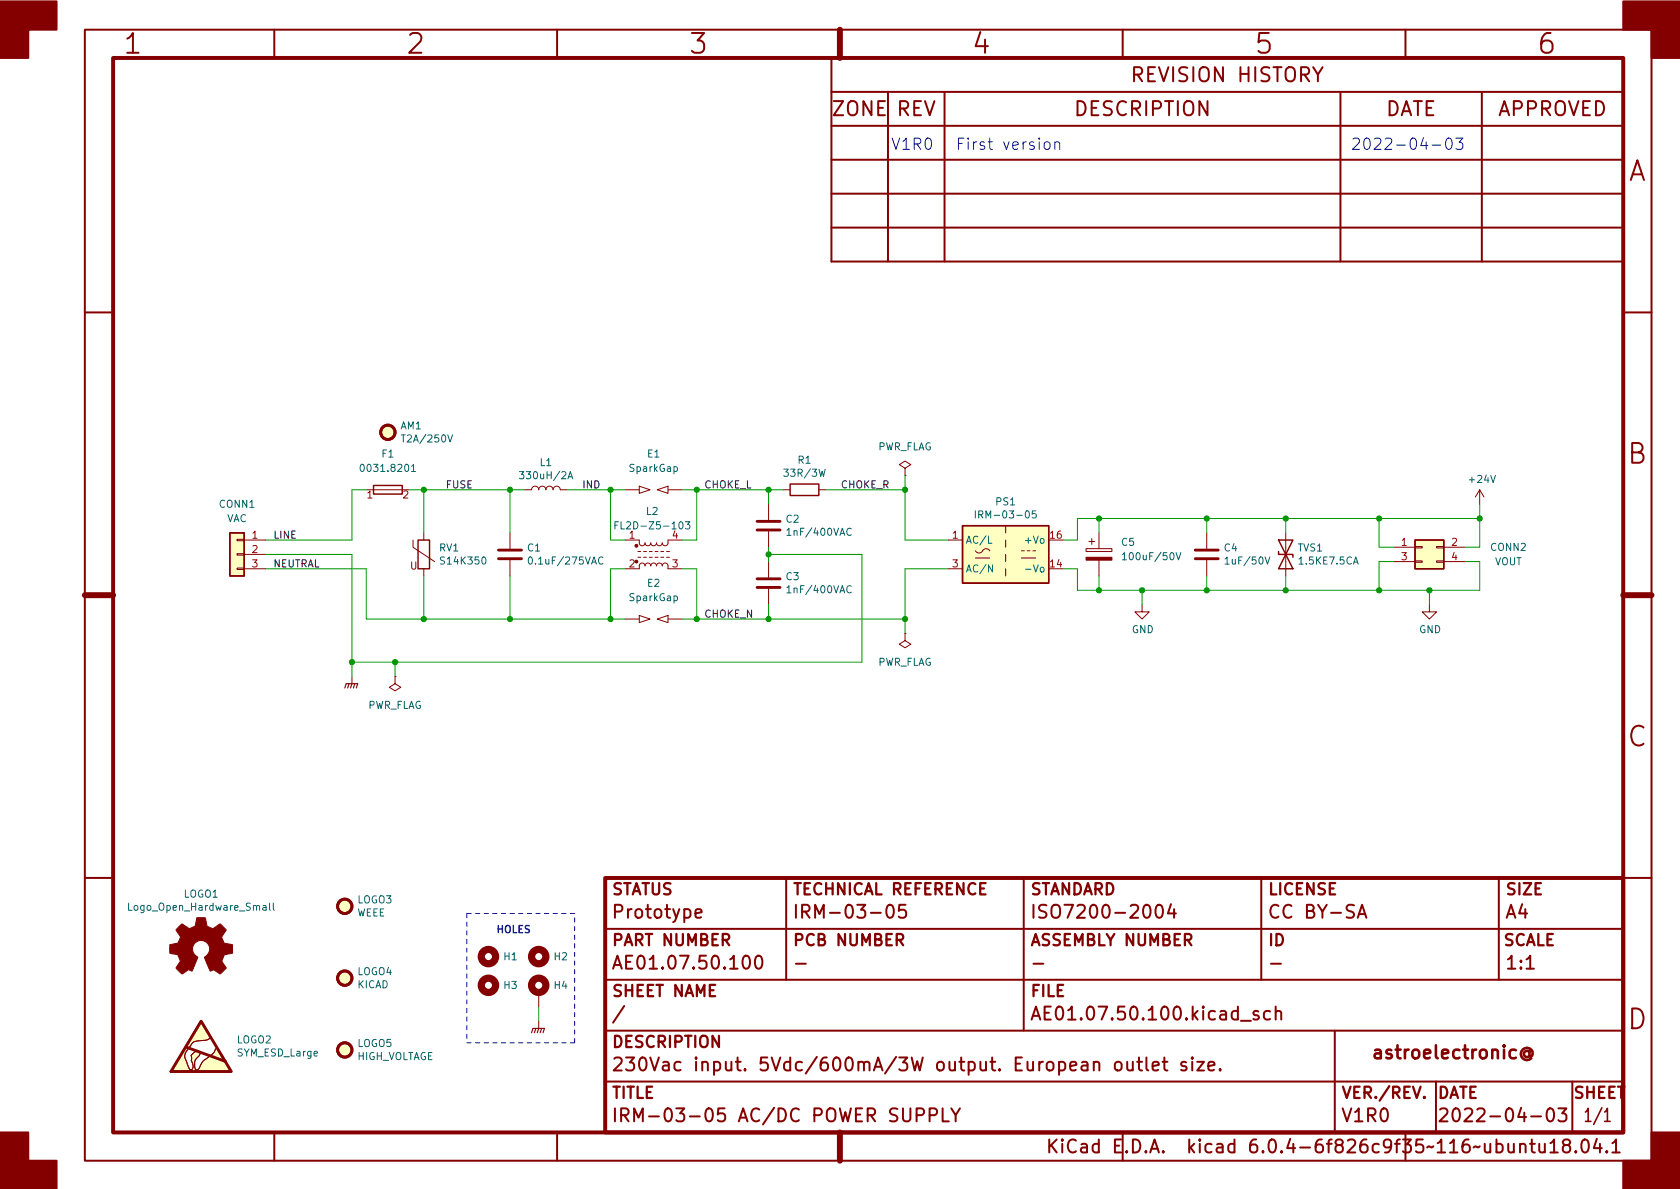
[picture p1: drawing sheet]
<svg xmlns="http://www.w3.org/2000/svg" width="297mm" height="210mm" viewBox="0 0 297 210" stroke-linecap="round" stroke-linejoin="round" font-family="sans-serif">
<g fill="none" stroke="#840000" stroke-width=".35">
<path d="M15 5.2h277v200.1h-277zM48.5 5.2v5M98.5 5.2v5M147 16.2h140M148.5 5.2v5M157 16.2v30M167 16.2v30M198.5 5.2v5M237 16.2v30M248.5 5.2v5M262 16.2v30M147 22.2h140"/>
<path d="M147 28.2h140M147 34.2h140M15 55.2h5M147 40.2h140M287 46.2h-140v-36h140v50M287 55.2h5M15 105.2h5M287 105.2h5M15 155.2h5M139 155.3v18M160.1 160h-1.1l-.1 1.1 .3-.2 .8 .1 .2 .3-.1 .8-.3 .2h-.6l-.3-.2M181 155.3v27"/>
<path d="M207 159.9l-.5 1.6h1.4M223 155.3v18M265 155.3v18M287 155.2h5M107 173.3h180M107 164.3h180M110.4 177.9l-2 2.9M123 161.5l1.1-.2-.2-.4-.6-.1-.3 .3 .1 1.1 .2 .1 .6-.1M131.5 169.2a.55 .55 0 0 1 .6-.2 .55 .55 0 0 1 .4 .4 1.35 1.35 0 0 1-.4 1.9 .59 .59 0 0 1-.7-.4 1.97 1.97 0 0 1 .1-1.7zM133.8 169.1a.55 .55 0 0 1 .9 .3 1.35 1.35 0 0 1-.5 1.9 .59 .59 0 0 1-.6-.4 1.79 1.79 0 0 1 .2-1.8zM140.7 170.4h1.8M156.9 160.2a.55 .55 0 0 1 .6-.2 .55 .55 0 0 1 .4 .4 1.35 1.35 0 0 1-.4 1.9 .59 .59 0 0 1-.7-.4 1.96 1.96 0 0 1 .1-1.7z"/>
<path d="M182.7 170.4h1.8M204.6 160.1a.55 .55 0 0 1 .9 .3 1.35 1.35 0 0 1-.4 1.9 .59 .59 0 0 1-.7-.4 1.79 1.79 0 0 1 .2-1.8zM207.6 160.8v1.5M222.5 178.9l-.6-.1-.3 .3 .1 .3 .8 .2 .1 .3-.1 .3-.2 .1-.7-.1M224.6 178.9l-.7-.1-.4 .4v.7l.2 .3 .2 .1 .7-.1M224.7 170.4h1.8M225.5 179a.57 .57 0 0 1 1 .1v1.2M225.5 178v2.3M240.1 162.3l.7-2.3 .8 2.3M240.3 161.6h1.1M269.9 171.3h1.3M107 182.3h180"/>
<path d="M107 191.3h180M162.1 197.2h.8a.62 .62 0 0 0 .5-.6 .62 .62 0 0 0-.5-.6h-.8v2.3M164.4 197.2h.8a.62 .62 0 0 0 .5-.6 .62 .62 0 0 0-.5-.6h-.8v2.3M166.7 196v2.3h1.1M168.2 196l.8 1.2 .7-1.2M169 197.2v1.1M197.3 187.9a.62 .62 0 0 1 1 .3v.7a.62 .62 0 0 1-.6 .4 .62 .62 0 0 1-.6-.4v-.7zM199.3 187.8v1.2l.1 .2a.62 .62 0 0 0 .9-.1M200.3 187.8v1.5M201.1 187.8h.8M201.4 187v2l.1 .2 .4 .1M202.7 187v2l.3 .3"/>
<path d="M203.8 188.5l1.1-.2-.1-.4-.7-.1-.3 .3 .1 1.1 .2 .1 .7-.1M205.5 187.8h.9M205.9 187v2l.1 .2 .4 .1M209.7 187.9l-.5-.1-.4 .3 .1 .3 .8 .2 .1 .3-.1 .3-.2 .1-.7-.1M210.8 187l-.1 .1 .1 .1 .1-.1-.1-.1v.2M210.8 187.8v1.5M211.7 187.8h1.2l-1.2 1.5h1.2M213.6 188.5l1.1-.2-.1-.4-.6-.1-.4 .3 .2 1.1 .2 .1 .6-.1M215.7 189.1l.1 .1-.1 .1-.1-.1 .1-.1v.2M219.4 180.5h1.8M236 182.3v18M253.9 191.3v9"/>
<path d="M270.7 197.4h1.8M273.8 196.1a.55 .55 0 0 1 .9 .3 1.35 1.35 0 0 1-.5 1.9 .59 .59 0 0 1-.6-.4 1.79 1.79 0 0 1 .2-1.8zM275.5 196h1.5l-.8 .9a.63 .63 0 0 1 .8 .4v.6l-.3 .3-.8 .1-.4-.2M278 191.3v9M48.5 200.3v5M98.5 200.3v5M148.5 200.3v5M185.5 201.5v2.3M185.8 202.5l1 1.3M186.8 201.5l-1.3 1.3M187.8 201.5l-.1 .1 .1 .1 .1-.1-.1-.1v.2M187.8 202.3v1.5"/>
<path d="M190.2 201.7a.86 .86 0 0 0-1-.1 .86 .86 0 0 0-.4 .9 .97 .97 0 0 0 .3 1 .97 .97 0 0 0 1 .2l.1-.1M191.2 202.4l.2-.1 .7 .1 .1 .2v1.2M192.2 202.8l-.8 .1a.45 .45 0 0 0-.3 .5 .45 .45 0 0 0 .3 .4l.8-.1M194.3 202.4l-.7-.1-.4 .4v.7l.2 .3 .2 .1 .7-.1M194.3 201.5v2.3M197.1 202.6h.8M198.2 201.5h-1.1v2.3h1.1M198.5 200.3v5M199.2 203.6l.1 .1-.1 .1-.1-.1 .1-.1v.2M200.3 201.5a1.21 1.21 0 0 1 1.3 .7 1.21 1.21 0 0 1-.4 1.5l-.9 .1zM202.6 203.6l.1 .1-.1 .1-.1-.1 .1-.1v.2M203.4 203.8l.7-2.3 .8 2.3"/>
<path d="M203.6 203.1h1.1M248.5 200.3v5"/>
</g>
<path d="M20 10.2h267v190.1h-267zM107 155.3h180v45h-180z" fill="none" stroke="#840000" stroke-width=".7"/>
<path d="M148.5 5.2v5M15 105.2h5M287 105.2h5M148.5 200.3v5" fill="none" stroke="#840000" stroke-width="1.1"/>
<g fill="#840000" stroke="#840000" stroke-width=".35">
<path d="M0 .2h10v5h-5v5h-5z"/>
<path d="M0 200.3h5v5h5v5h-10z"/>
<path d="M287 .2h10v10h-5v-5h-5z"/>
<path d="M292 200.3h5v10h-10v-5h5z"/>
</g>
<path d="M251.8 194l.1 .1-.1 .1-.1-.1 .1-.1v.2" fill="none" stroke="#840000" stroke-width=".4"/>
<g fill="none" stroke="#840000" stroke-width=".18">
<path d="M41.9 97.9h1.3v.3h-1.3zM41.9 95.4h1.3v.2h-1.3zM43.2 95.5h3.8M43.2 98h3.8M66 86.6h5.1M73 95.5v1.3l3.8 2.5M74.9 94.2v1.3M90.2 94.2v2.8M90.2 99.1v2.7M92.7 86.6h1.3a.64 .64 0 0 1 .6-.6 .64 .64 0 0 1 .6 .6 .64 .64 0 0 1 .7-.6 .64 .64 0 0 1 .6 .6 .64 .64 0 0 1 .7-.6 .64 .64 0 0 1 .6 .6 .64 .64 0 0 1 .6-.6 .64 .64 0 0 1 .7 .6h1.2M110.5 95.5h2.5l.1 .7 .4 .3 .4-.1 .1-.4 .2 .3 .3 .2 .4-.1 .2-.4 .1 .3 .3 .2 .4-.1 .2-.4 .1 .3 .3 .2 .4-.1 .2-.4 .2 .4 .4 .1 .4-.3v-.7h2.5M110.5 86.6h2.5"/>
<path d="M112.8 98.5h.5M112.8 97.5h.5M113 86l1.9 .6-1.9 .6zM113.8 98.5h.5M113.8 97.5h.5M114.8 98.5h.5M114.8 97.5h.5M115.8 98.5h.5M115.8 97.5h.5M116.2 86.6l1.9-.6v1.2zM116.8 98.5h.5M116.8 97.5h.5"/>
<path d="M117.9 98.5h.5M117.9 97.5h.5M118.1 86.6h2.5M135.9 89.1v2.8M135.9 94v2.8M135.9 99.3v2.8M138.4 86.6h1.3M144.8 86.6h1.2M160 82.8l1-.6-1-.7-1 .7 1 .6v1.3M160 84.1h.1M167.6 95.5h2.6M172.5 98.7h2.5"/>
<path d="M172.5 97.4a.8 .8 0 0 0 .8 .4 .8 .8 0 0 0 .6-.6 .73 .73 0 0 1 1.1 .2M177.8 93v1.2M177.8 95.5v1.3M177.8 98v1.3M180.6 98.7h2.5M180.6 97.4h.5M181.6 97.4h.5M182.6 97.4h.5M192 97h4.6v.5h-4.6zM192.5 95.8h1M193 95.2v1.1M194.3 94.2v2.8"/>
<path d="M194.3 99.1v2.7M213.4 94.2v2.8M213.4 99.1v2.7M227.3 94.2v7.6M246.4 96.8h3.8M246.4 99.3h3.8M250.2 99.2h1.3v.2h-1.3zM250.2 96.6h1.3v.3h-1.3zM254 99.2h1.3v.2h-1.3zM254 96.6h1.3v.3h-1.3zM255.3 96.8h3.8M255.3 99.3h3.8"/>
<path d="M261.6 86.6l-.7 1.3M261.6 86.6v2.5M261.6 86.6l.8 1.3M41.9 100.5h1.3v.2h-1.3zM43.2 100.6h3.8M62.2 119.6v1.3M69.8 119.6v1.3l1.1 .6-1.1 .7-1-.7 1-.6M69.8 119.6h.1M74.9 100.6v1.2M110.5 100.6h2.5l.1-.7 .4-.3 .4 .1 .1 .4 .2-.4 .3-.1 .4 .1 .2 .4 .2-.4 .4-.1 .3 .1 .1 .4 .2-.4 .4-.1 .3 .1 .1 .4 .2-.4 .4-.1 .4 .3v.7h2.5M110.5 109.5h2.5M113 108.8l1.9 .7-1.9 .6z"/>
<path d="M116.2 109.5l1.9-.7v1.3zM118.1 109.5h2.5M135.9 104.1v2.8M160 112v1.3l1 .6-1 .6-1-.6 1-.6M160 112h.1M167.6 100.6h2.6M177.8 100.6v1.2M201.9 106.9v1.3h1.3l-1.3 1.3-1.2-1.3h1.2M252.7 106.9v1.3h1.3l-1.3 1.3-1.2-1.3h1.2M95.2 175.5v2.5M35.5 180.5l1.8 2.9-.7 .5-1.4 .1a1.5 1.5 0 0 0-1.6 1l-.1 .3a1.84 1.84 0 0 0-.5 2.6l.1 .3a1.05 1.05 0 0 0 .7 1 .98 .98 0 0 0 .1-1.6v-.3a.98 .98 0 0 1 .6-1.3 .48 .48 0 0 1 .6-.2 .48 .48 0 0 1 .3 .6l-.1 .2a1.94 1.94 0 0 0-.8 2.5l.2 .1 .3-.1a5.8 5.8 0 0 1 2.5-2.7l.4-.4a.75 .75 0 0 1 .6-.7l2.4 4.2h-10.8zM95.2 180.6v1.3"/>
</g>
<g fill="none" stroke="#840000" stroke-width=".51">
<path d="M88.1 98.8h4.1M88.1 97.3h4.1M133.9 93.7h4M133.9 92.2h4M211.3 98.8h4.1M211.3 97.3h4.1M133.9 103.9h4M133.9 102.4h4M32.9 185.2l7 2.5M35.6 180.6l5.3 8.9h-10.7z"/>
<circle cx="68.6" cy="76.4" r="1.27"/>
<circle cx="61" cy="173" r="1.27"/>
<circle cx="61" cy="160.3" r="1.27"/>
<circle cx="61" cy="185.7" r="1.27"/>
</g>
<g fill="none" stroke="#006464" stroke-width=".18">
<path d="M79.2 76.9l.4 1.3 .4-1.3M63.8 82.2l.2-.1a.68 .68 0 0 1 .4 .6 .68 .68 0 0 1-.4 .7l-.2-.1-.1-.4zM72.8 82.5l.3-.4v1.3M72.8 83.4h.7M91.8 83.4h.8l-.4 .5 .4 .1v.5l-.2 .2-.6-.2M93.5 98.6l.2-.1a.68 .68 0 0 1 .5 .6 .68 .68 0 0 1-.5 .7l-.2-.2-.1-.3zM100.4 84.7l.4-1.3 .5 1.3M100.5 84.3h.6M106.6 98.6a.6 .6 0 0 0-.8 .4 .6 .6 0 0 0 .6 .8l.2-.2M108.7 92.9h.4M109.3 92.3h-.6v1.2M121.2 92.3h.8l-.5 .4 .4 .2v.5l-.2 .1-.5-.1"/>
<path d="M139.1 93.8l.4-.4v1.3M139.1 94.7h.8M150.5 93.5a.6 .6 0 0 0-.8 .5 .6 .6 0 0 0 .6 .7l.2-.1M172.4 90.3v1.3M173.1 91l.6-.1 .1-.1-.1-.3-.6-.2v1.3M174.8 94.8v1.3h.6M175.5 99.9v1.3l-.7-1.3v1.3M183.2 90.3h-.7v.6l.2-.1 .4 .1 .1 .2v.4l-.2 .1-.5-.1M198.4 98.1l.4-.4v1.3M198.4 99h.8M207.9 97.7l.5 1.3 .4-1.3M216.6 98.8l.4-.3v1.3"/>
<path d="M216.6 99.8h.7M223.7 98.5l.4 1.3 .4-1.3M139.1 103.9l.4-.3v1.2M139.1 104.8h.8M150.5 103.7a.6 .6 0 0 0-.8 .4 .6 .6 0 0 0 .6 .7l.2-.1M181.3 100.7h1M22.7 159.7v1.3h.6M47.7 159.7v1.1l.1 .2M48.3 159.7v1.1l.2 .2"/>
</g>
<g fill="#840000" stroke="#840000" stroke-width=".18">
<path d="M192 98.5h4.6v.6h-4.6z"/>
<path d="M31.9 163.6l.3-.2 .9 .6a.62 .62 0 0 0 1 0l.2-.1a1.62 1.62 0 0 0 .4-1.4l.1-.2h1.5l.2 .8a.74 .74 0 0 0 .6 .9l.5 .2 1.3-.8 1.1 1-.4 .7a.75 .75 0 0 0-.2 1.2l.2 .5 1.5 .3v1.4l-1.4 .3-.1 .2a1.23 1.23 0 0 0-.3 1.1l.7 1.1-.1 .1-1 .9-.8-.5a.54 .54 0 0 0-.9 0l-1-2.3a2.33 2.33 0 0 0 .8-2 1.54 1.54 0 0 0-2.5-.7 1.54 1.54 0 0 0 .5 2.6l-1.1 2.4a.69 .69 0 0 0-1.1 .2l-.6 .3-1.1-1 .8-1.2-.2-.6a.71 .71 0 0 0-.9-.7l-.8-.2v-1.4l.5-.1a1.11 1.11 0 0 0 1.2-.7 .72 .72 0 0 0-.2-1.2l-.4-.7z"/>
<circle cx="112.5" cy="96.5" r=".25"/>
</g>
<path d="M40.6 94.2h2.6v7.6h-2.6zM66 85.8h5.1v1.6h-5.1zM73.9 95.5h2v5.1h-2zM139.7 85.6h5.1v2h-5.1zM170.2 93h15.2v10.1h-15.2zM226.1 95.5h2.5l-1.3 2.5zM226.1 97.5v.5h2.5v.5M227.3 98l1.3 2.6h-2.5zM250.2 95.5h5.1v5.1h-5.1z" fill="none" stroke="#840000" stroke-width=".25"/>
<g fill="#ffffc2" stroke="#ffffc2" stroke-width=".18">
<path d="M40.6 94.2h2.6v7.6h-2.6z"/>
<path d="M170.2 93h15.2v10.1h-15.2z"/>
<path d="M250.2 95.5h5.1v5.1h-5.1z"/>
<path d="M35.5 180.5l1.8 2.9-.7 .5-1.4 .1a1.5 1.5 0 0 0-1.6 1l-.1 .3a1.84 1.84 0 0 0-.5 2.6l.1 .3a1.05 1.05 0 0 0 .7 1 .98 .98 0 0 0 .1-1.6v-.3a.98 .98 0 0 1 .6-1.3 .48 .48 0 0 1 .6-.2 .48 .48 0 0 1 .3 .6l-.1 .2a1.94 1.94 0 0 0-.8 2.5l.2 .1 .3-.1a5.8 5.8 0 0 1 2.5-2.7l.4-.4a.75 .75 0 0 1 .6-.7l2.4 4.2h-10.8z"/>
<circle cx="68.6" cy="76.4" r="1.27"/>
<circle cx="61" cy="173" r="1.27"/>
<circle cx="61" cy="185.7" r="1.27"/>
<circle cx="61" cy="160.3" r="1.27"/>
</g>
<path d="M61 121.7l.2-.8h2l-.2 .8M61.7 120.9l-.2 .8M62.2 120.9l-.2 .8M62.7 120.9l-.2 .8M94 182.6l.2-.7h2.1l-.3 .7M94.7 181.9l-.2 .7M95.2 181.9l-.2 .7M95.8 181.9l-.3 .7" fill="none" stroke="#840000" stroke-width=".2"/>
<g fill="none" stroke="#840000" stroke-width="1.3">
<circle cx="86.4" cy="169.2" r="1.27"/>
<circle cx="86.4" cy="174.2" r="1.27"/>
<circle cx="95.2" cy="169.2" r="1.27"/>
<circle cx="95.2" cy="174.2" r="1.27"/>
</g>
<path d="M184.7 25.3a.54 .54 0 0 1 .5-.2 .54 .54 0 0 1 .5 .4v.5a.54 .54 0 0 1-.6 .4 .54 .54 0 0 1-.5-.4zM186.5 25.3a.5 .5 0 0 1 .9 .1v1M186.5 25.1v1.3M253.2 25.7h1.5M255.8 24.6a.48 .48 0 0 1 .5-.2 .48 .48 0 0 1 .3 .4 1.03 1.03 0 0 1-.5 1.6 1.22 1.22 0 0 1-.3-1.8zM257.4 24.4h1.2l-.6 .8a.54 .54 0 0 1 .6 .4v.4l-.1 .3-.8 .1-.3-.2" fill="none" stroke="#0000c2" stroke-width=".18"/>
<path d="M82.5 161.5v22.9M101.6 161.5h-19.1M82.5 184.4h19.1M101.6 184.4v-22.9" fill="none" stroke="#0000c2" stroke-width=".18" stroke-dasharray=".8 .8"/>
<g fill="none" stroke="#009600" stroke-width=".18">
<path d="M47 98h15.2v21.6M64.8 86.6h-2.6v8.9h-15.2M72.4 86.6h20.3M74.9 86.6v7.6M90.2 86.6v7.6M100.3 86.6h10.2M107.9 86.6v8.9h2.6M120.6 86.6h17.8M123.2 86.6v8.9h-2.6M135.9 86.6v2.5M135.9 96.8v2.5M135.9 98h16.5v19.1h-90.2"/>
<path d="M146 86.6h14M160 84.1v11.4h7.6M194.3 91.7v2.5M213.4 91.7v2.5M227.3 91.7v2.5M243.8 91.7v5.1h2.6M246.4 99.3h-2.6v5.1M259.1 99.3h2.5v5.1h-71.1v-3.8h-2.5M261.6 89.1v7.7h-2.5M261.6 91.7h-71.1v3.8h-2.5M47 100.6h17.8v8.9h45.7M69.8 117.1v2.5"/>
<path d="M74.9 101.8v7.7M90.2 101.8v7.7M110.5 100.6h-2.6v8.9M120.6 109.5h39.4M120.6 100.6h2.6v8.9M135.9 106.9v2.6M167.6 100.6h-7.6v11.4M194.3 101.8v2.6M201.9 104.4v2.5M213.4 101.8v2.6M227.3 101.8v2.6M252.7 104.4v2.5"/>
<path d="M95.2 178v2.6"/>
</g>
<g fill="#009600" stroke="#009600" stroke-width=".18">
<circle cx="90.2" cy="109.5" r=".46"/>
<circle cx="69.8" cy="117.1" r=".46"/>
<circle cx="62.2" cy="117.1" r=".46"/>
<circle cx="135.9" cy="98" r=".46"/>
<circle cx="135.9" cy="86.6" r=".46"/>
<circle cx="135.9" cy="109.5" r=".46"/>
<circle cx="160" cy="109.5" r=".46"/>
<circle cx="160" cy="86.6" r=".46"/>
<circle cx="194.3" cy="91.7" r=".46"/>
<circle cx="194.3" cy="104.4" r=".46"/>
<circle cx="107.9" cy="86.6" r=".46"/>
<circle cx="74.9" cy="86.6" r=".46"/>
<circle cx="74.9" cy="109.5" r=".46"/>
<circle cx="90.2" cy="86.6" r=".46"/>
<circle cx="107.9" cy="109.5" r=".46"/>
<circle cx="123.2" cy="109.5" r=".46"/>
<circle cx="123.2" cy="86.6" r=".46"/>
<circle cx="252.7" cy="104.4" r=".46"/>
<circle cx="243.8" cy="91.7" r=".46"/>
<circle cx="261.6" cy="91.7" r=".46"/>
<circle cx="227.3" cy="104.4" r=".46"/>
<circle cx="213.4" cy="104.4" r=".46"/>
<circle cx="243.8" cy="104.4" r=".46"/>
<circle cx="227.3" cy="91.7" r=".46"/>
<circle cx="201.9" cy="104.4" r=".46"/>
<circle cx="213.4" cy="91.7" r=".46"/>
</g>
<g font-size="4.9" fill="#840000">
<text x="22.1" y="9.5">1</text>
<text x="72.1" y="9.5">2</text>
<text x="122.1" y="9.5">3</text>
<text x="172.1" y="9.5">4</text>
<text x="222.1" y="9.5">5</text>
<text x="272.1" y="9.5">6</text>
<text x="287.7" y="32">A</text>
<text x="287.7" y="82">B</text>
<text x="287.7" y="132">C</text>
<text x="287.7" y="182">D</text>
</g>
<g font-size="3.5" fill="#840000">
<text x="200.5" y="14.5">REVISION HISTORY</text>
<text x="147.2" y="20.5">ZONE</text>
<text x="158.4" y="20.5">REV</text>
<text x="190.1" y="20.5">DESCRIPTION</text>
<text x="244.8" y="20.5">DATE</text>
<text x="264.7" y="20.5">APPROVED</text>
</g>
<g font-size="3.2" fill="#840000">
<text x="108" y="162.4">Prototype</text>
<text x="140" y="162.4">IRM-03-05</text>
<text x="182" y="162.4">ISO7200-2004</text>
<text x="224" y="162.4">CC BY-SA</text>
<text x="266" y="162.4">A4</text>
<text x="108" y="171.4">AE01.07.50.100</text>
<text x="266" y="171.4">1:1</text>
<text x="182" y="180.4">AE01.07.50.100.kicad_sch</text>
<text x="108" y="189.4">230Vac input. 5Vdc/600mA/3W output. European outlet size.</text>
<text x="244" y="187.3">astroelectronic@</text>
<text x="108" y="198.4">IRM-03-05 AC/DC POWER SUPPLY</text>
<text x="205.1" y="203.9">KiCad E.D.A. kicad 6.0.4-6f826c9f35~116~ubuntu18.04.1</text>
<text x="237" y="198.4">V1R0</text>
<text x="254" y="198.4">2022-04-03</text>
<text x="280.9" y="198.4">1/1</text>
</g>
<g font-size="2.8" fill="#0000c2">
<text x="157.5" y="26.5">V1R0</text>
<text x="168.9" y="26.5">First version</text>
<text x="238.8" y="26.5">2022-04-03</text>
</g>
<g font-size="2.8" fill="#840000">
<text x="108" y="158.3">STATUS</text>
<text x="140" y="158.3">TECHNICAL REFERENCE</text>
<text x="182" y="158.3">STANDARD</text>
<text x="224" y="158.3">LICENSE</text>
<text x="266" y="158.3">SIZE</text>
<text x="108" y="167.3">PART NUMBER</text>
<text x="140" y="167.3">PCB NUMBER</text>
<text x="182" y="167.3">ASSEMBLY NUMBER</text>
<text x="224" y="167.3">ID</text>
<text x="265.6" y="167.3">SCALE</text>
<text x="108" y="176.3">SHEET NAME</text>
<text x="182" y="176.3">FILE</text>
<text x="108" y="185.3">DESCRIPTION</text>
<text x="108" y="194.3">TITLE</text>
<text x="237" y="194.3">VER./REV.</text>
<text x="254" y="194.3">DATE</text>
<text x="278" y="194.3">SHEET</text>
</g>
<g font-size="1.8" fill="#006464">
<text x="70.8" y="75.9">AM1</text>
<text x="64.4" y="83.4">0031.8201</text>
<text x="67.5" y="80.9">F1</text>
<text x="71.5" y="78.2">T2A/250V</text>
<text x="95.5" y="82.4">L1</text>
<text x="111.4" y="83.4">SparkGap</text>
<text x="114.5" y="80.9">E1</text>
<text x="141.1" y="82">R1</text>
<text x="155.1" y="79.6">PWR_FLAG</text>
<text x="38.8" y="89.8">CONN1</text>
<text x="92.5" y="84.7">330uH/2A</text>
<text x="139" y="84.3">33R/3W</text>
<text x="176.1" y="89.4">PS1</text>
<text x="259.9" y="85.4">+24V</text>
<text x="40" y="92.3">VAC</text>
<text x="110" y="93.6">FL2D-Z5-103</text>
<text x="114.3" y="91.1">L2</text>
<text x="118.9" y="95.2">4</text>
<text x="139" y="92.4">C2</text>
<text x="139.7" y="94.7">1nF/400VAC</text>
<text x="173.6" y="91.7">IRM-03-05</text>
<text x="77.7" y="97.5">RV1</text>
<text x="78.2" y="99.8">S14K350</text>
<text x="93.3" y="97.5">C1</text>
<text x="94.1" y="99.8">0.1uF/275VAC</text>
<text x="170.7" y="96.1">AC/L</text>
<text x="170.7" y="101.2">AC/N</text>
<text x="181.6" y="96.1">+Vo</text>
<text x="182.1" y="101.2">-Vo</text>
<text x="198.3" y="96.5">C5</text>
<text x="199.2" y="99.1">100uF/50V</text>
<text x="216.5" y="97.5">C4</text>
<text x="217.1" y="99.8">1uF/50V</text>
<text x="229.5" y="97.5">TVS1</text>
<text x="229.9" y="99.8">1.5KE7.5CA</text>
<text x="263.6" y="97.4">CONN2</text>
<text x="264.2" y="99.9">VOUT</text>
<text x="111.4" y="106.3">SparkGap</text>
<text x="114.5" y="103.8">E2</text>
<text x="139" y="102.6">C3</text>
<text x="139.7" y="104.9">1nF/400VAC</text>
<text x="200.1" y="112">GND</text>
<text x="250.9" y="112">GND</text>
<text x="155.1" y="117.7">PWR_FLAG</text>
<text x="64.9" y="125.3">PWR_FLAG</text>
<text x="23.3" y="161">Logo_Open_Hardware_Small</text>
<text x="32.5" y="158.7">LOGO1</text>
<text x="63.2" y="159.7">LOGO3</text>
<text x="63" y="162">WEEE</text>
<text x="63.2" y="172.4">LOGO4</text>
<text x="89.1" y="169.8">H1</text>
<text x="98" y="169.8">H2</text>
<text x="63.1" y="174.7">KICAD</text>
<text x="89.1" y="174.9">H3</text>
<text x="98" y="174.9">H4</text>
<text x="41.9" y="184.5">LOGO2</text>
<text x="63.2" y="185.1">LOGO5</text>
<text x="42" y="186.8">SYM_ESD_Large</text>
<text x="62.9" y="187.4">HIGH_VOLTAGE</text>
</g>
<g font-size="1.8" fill="#a90000">
<text x="64.9" y="88.1">1</text>
<text x="71.3" y="88.1">2</text>
<text x="44.6" y="95.2">1</text>
<text x="111.3" y="95.2">1</text>
<text x="168.4" y="95.2">1</text>
<text x="185.7" y="95.2">16</text>
<text x="44.6" y="97.8">2</text>
<text x="44.6" y="100.3">3</text>
<text x="111.3" y="100.3">2</text>
<text x="118.9" y="100.3">3</text>
<text x="168.4" y="100.3">3</text>
<text x="185.7" y="100.3">14</text>
<text x="247.8" y="96.5">1</text>
<text x="247.8" y="99.1">3</text>
<text x="256.7" y="96.5">2</text>
<text x="256.7" y="99.1">4</text>
</g>
<g font-size="1.8" fill="#0f0f0f">
<text x="78.7" y="86.3">FUSE</text>
<text x="102.9" y="86.3">IND</text>
<text x="124.5" y="86.3">CHOKE_L</text>
<text x="148.6" y="86.3">CHOKE_R</text>
<text x="48.3" y="95.2">LINE</text>
<text x="48.3" y="100.3">NEUTRAL</text>
<text x="124.5" y="109.2">CHOKE_N</text>
</g>
<text font-size="1.8" fill="#840000" x="72.5" y="100.7">U</text>
<text font-size="1.8" fill="#0000c2" x="87.6" y="165">HOLES</text>
</svg>
